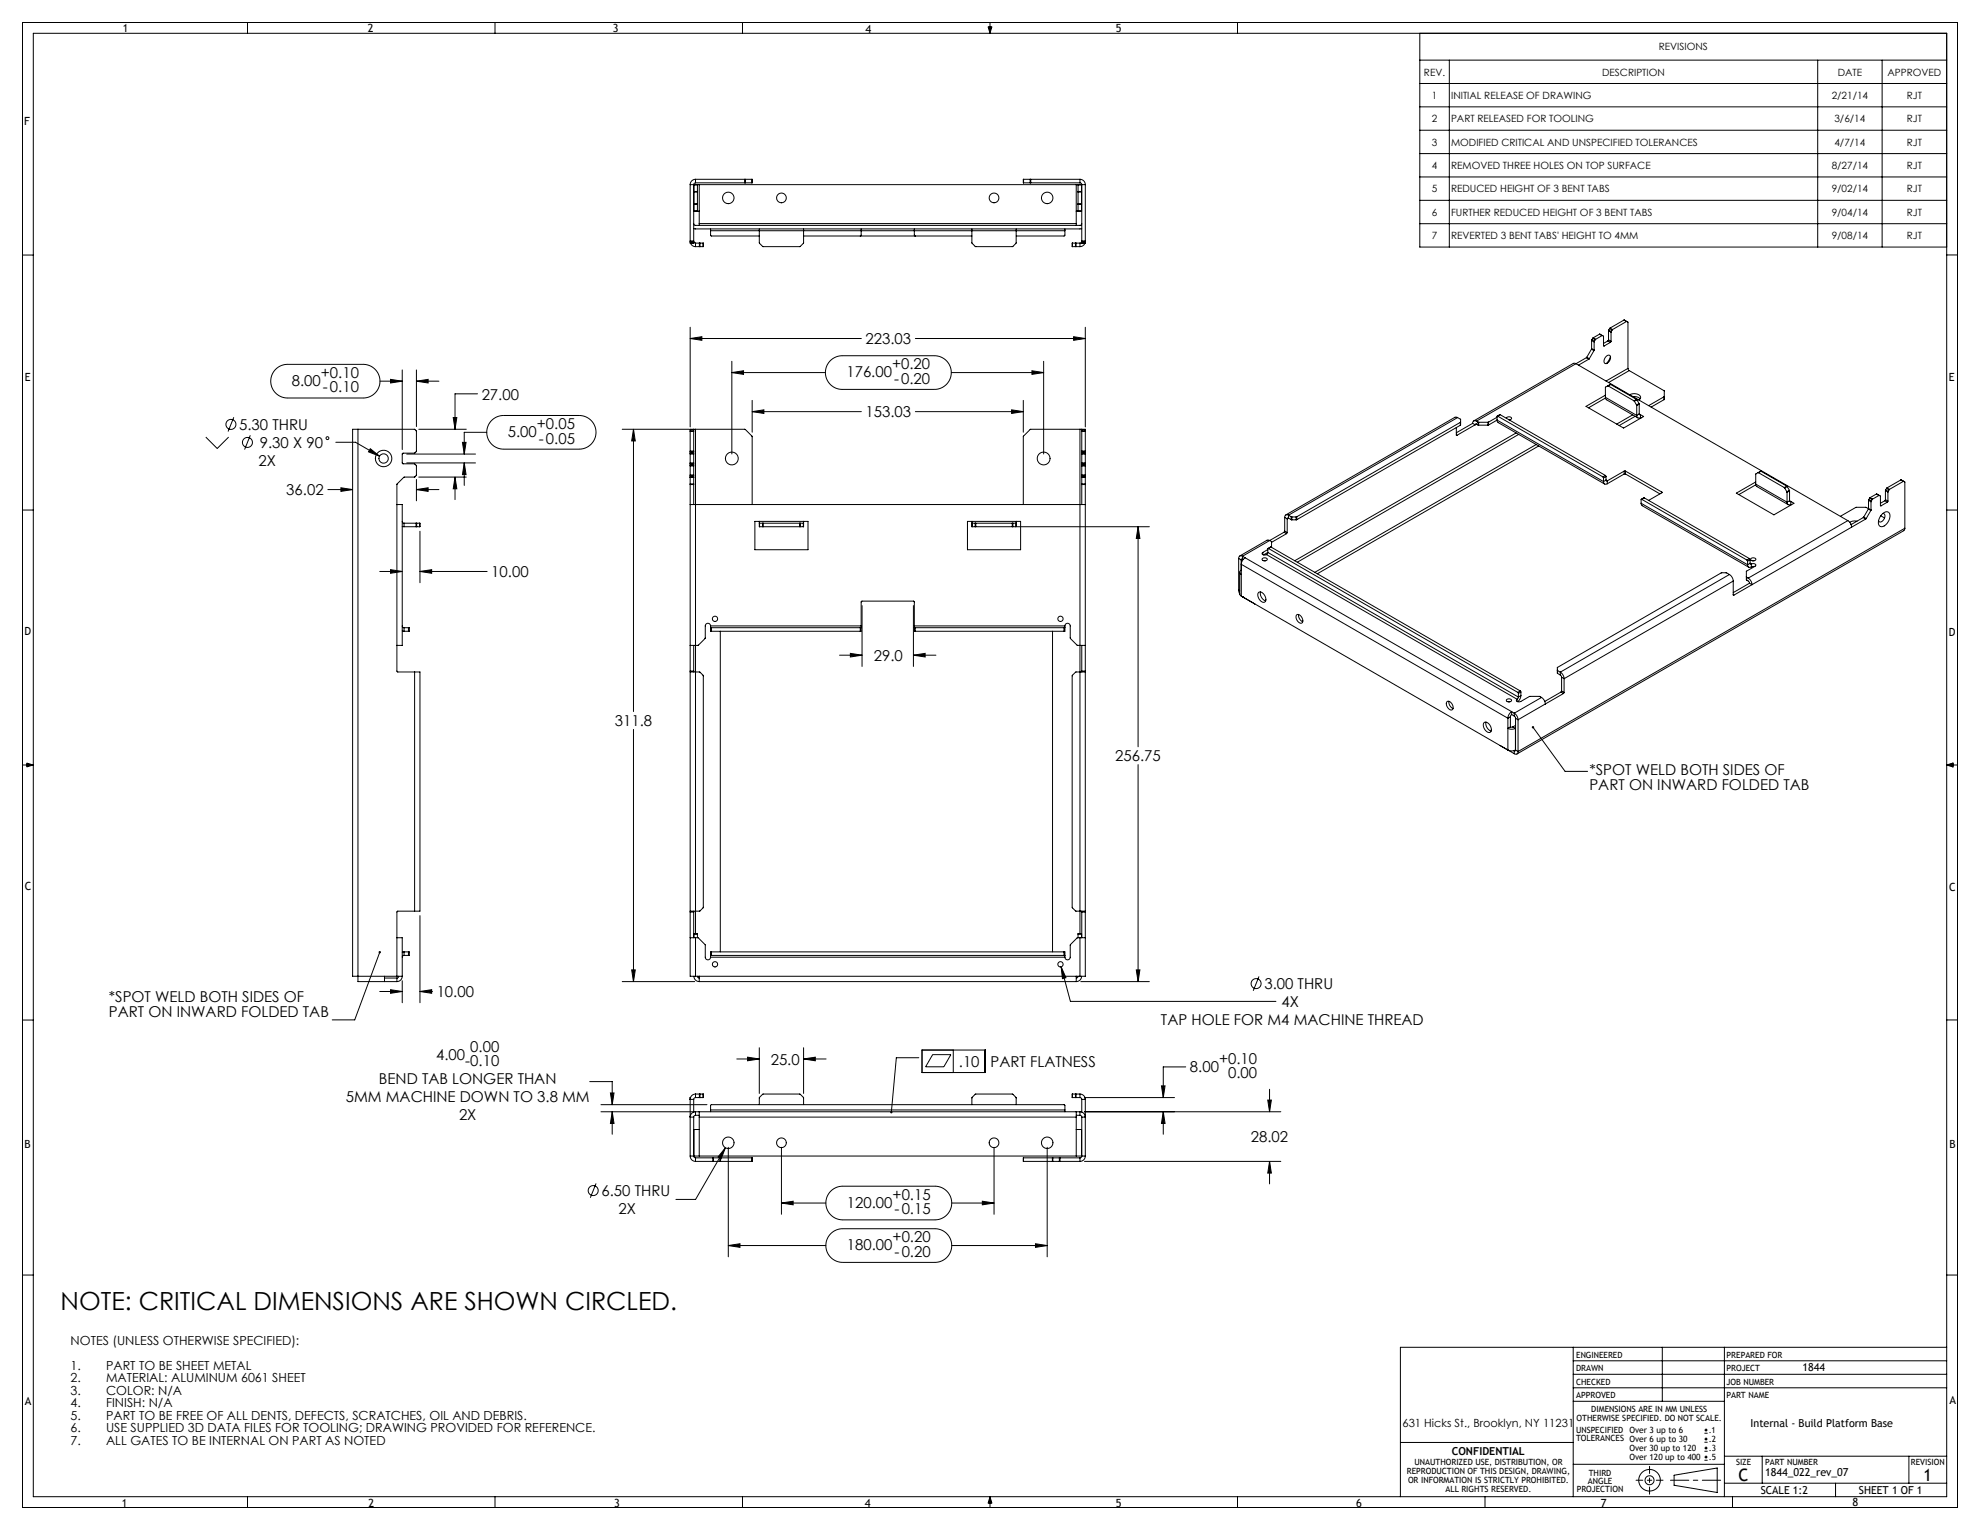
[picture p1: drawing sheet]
<svg xmlns="http://www.w3.org/2000/svg" width="559mm" height="432mm" viewBox="0 0 559 432" stroke-linecap="round" stroke-linejoin="round" font-family="sans-serif">
<g fill="none" stroke="#000" stroke-width=".28">
<path d="M6.3 6.4h546.1v419h-546.1zM9.4 9.4h540v413h-540zM69.8 6.4v3M139.7 6.4v3M209.5 6.4v3M278.9 7.6h1l-.5 1.8zM279.1 7.6l.3 1.8M279.4 6.4v3M279.7 7.6l-.3 1.8M349.2 6.4v3M400.7 9.4v60.3h148.7M400.7 17h148.7"/>
<path d="M409 17v52.7M513 17v52.7M531.2 17v52.7M400.7 30.2h148.7M400.7 36.8h148.7M400.7 23.6h148.7M194.8 52.1v15.9M194.8 52.1h2M195.8 57.5v.2M195.8 54v.2M195.8 59.5l1 .1M195.8 52.1v.1"/>
<path d="M195.8 52.2v1.8M195.8 54.2v3.3M195.8 57.7v1.8M195.8 57.5h1M195.8 57.7h1M195.8 54.2h1M195.8 54h1M195.8 52.2h1M195.8 59.5h1M196.3 50.6a1.51 1.51 0 0 0-1.5 1.5M196.3 51.6l-.4 .2-.1 .3v15.9M196.3 50.6v1"/>
<path d="M196.3 51.6h13.9M196.3 50.6h13.9M196.8 57.5v.2M196.8 54v.2M196.8 59.5v.1M196.8 52.1v.1M196.8 59.6h.5M196.8 52.1h.5M196.8 52.2v1.8M196.8 54.2v3.3M196.8 57.7v1.8M197.3 52.1h106.4"/>
<path d="M197.3 52.1v11M210.2 51.6h.2M210.2 50.6h.2M210.2 50.6v1M210.4 51.6h1.8M210.4 50.6h1.8M210.4 50.6v1M212.2 50.6v1M288.9 50.6v1M288.9 51.6h1.8M288.9 50.6h1.8M290.7 51.6h.2"/>
<path d="M290.7 50.6h.2M290.7 50.6v1M290.9 50.6v1M290.9 51.6h13.9M290.9 50.6h13.9M303.7 52.1h.5M303.7 59.6h.5M303.7 52.1v11M304.2 57.5v.2M304.2 54v.2M304.2 52.1v.1M304.2 59.5v.1"/>
<path d="M304.2 52.2v1.8M304.2 54.2v3.3M304.2 57.7v1.8M304.2 52.1h2.1M304.2 57.5h1M304.2 57.7h1M304.2 54.2h1M304.2 54h1M304.2 52.2h1M304.2 59.5h1M304.8 50.6a1.51 1.51 0 0 1 1.5 1.5M304.8 51.6l.3 .2 .2 .3v15.9"/>
<path d="M304.8 50.6v1M305.2 57.5v.2M305.2 54v.2M305.2 52.1v.1M305.2 59.5l-1 .1M305.2 52.2v1.8M305.2 54.2v3.3M305.2 57.7v1.8M306.3 52.1v15.9M400.7 43.3h148.7M400.7 49.9h148.7M400.7 56.5h148.7"/>
<path d="M6.3 72h3.1M194.8 68v.2M194.8 68.5h1M194.8 68.2v.3M194.8 68h1M194.8 68.2h1M194.9 68.6l.6 .8 .8 .2M195.8 68v.2M195.8 63.1l.1 .4 .4 .1h108.5l.3-.1 .2-.4M195.8 64.5h109.5M195.8 68.1l.1 .4 .4 .1M195.8 68.2v.3"/>
<path d="M196.3 68.6v1M196.3 68.6h1.1M196.3 69.6h1.1M197.3 63.1v.5M197.3 63.1h106.4M197.4 68.6h.2M197.4 69.6h.2M197.4 68.6v1M197.6 68.6h.8M197.6 69.6h.8M197.6 68.6v1M198.4 68.6v1"/>
<path d="M200.5 64.6v.5M200.5 65.1v1.3l.2 .2h13.6M200.5 65.1h100M214.3 64.6v4l1.1 1h10.4l1-1v-4M226.8 66.6h47.5M243 64.6v1.8l-.2 .2M258 64.6v1.8l.3 .2M274.3 64.6v4l1.1 1h10.4l1-1v-4M300.5 64.6v.5M300.5 65.1v1.3l-.2 .2h-13.5M302.7 68.6v1M302.7 68.6h.8"/>
<path d="M302.7 69.6h.8M303.5 69.6h.2M303.5 68.6h.2M303.5 68.6v1M303.7 68.6h1.1M303.7 69.6h1.1M303.7 68.6v1M303.7 63.1v.5M304.8 68.6v1M305.3 68v.2M305.3 68.5h1M305.3 68.1l-.2 .4-.3 .1"/>
<path d="M305.3 68.2v.3M305.3 68h1M305.3 68.2h1M306.2 68.6l-.6 .8-.8 .2M306.3 68v.2M306.3 68.2v.3M400.7 63.1h148.7M549.4 72h3M194.8 95.5l3.3-.5v1zM194.8 92.4v28.1M194.8 95.5h48.3M258.3 95.5h48"/>
<path d="M303 95l3.3 .5-3.3 .5zM306.3 92.4v28.1M449.1 98.6l.7 .4M449.1 98.6l-1.3 2.2M449.2 98.4l-.1 .2M449.2 98.4l.7 .4M449.2 96.1l.7 .4M449.2 96.1v2.3M449.2 95.9v.2M449.2 95.9l.7 .4M449.5 95.5l.7 .4M449.5 95.5l-.3 .4"/>
<path d="M449.6 95.4l-.1 .1M449.6 95.4l.7 .4M449.8 99l-1.3 2.2M449.9 98.8l-.1 .2M449.9 96.5v2.3M449.9 96.3v.2M450.2 95.9l-.3 .4M450.3 95.8l-.1 .1M451.4 94.3l1.1 .6v2.6M451.4 94.3l.7 .4M451.4 94.3l-1.8 1.1M452.1 94.7l-1.8 1.1"/>
<path d="M452.2 94.7h-.1M452.5 97.5l.2 .1M453.8 96.2l.7 .4M453.8 96.2l-1.3 .7M454 95.9l-.2 .3M454 93.3l.7 .4M454 95.9l.7 .4M454 93.3v2.6M454 93.2v.1M454 93.2l.7 .4M454.3 92.7l.7 .4M454.3 92.7l-.3 .5"/>
<path d="M454.4 92.6l-.1 .1M454.4 92.6l.7 .4M454.5 96.6l-1.8 1M454.7 96.3l-.2 .3M454.7 93.7v2.6M454.7 93.6v.1M455 93.1l-.3 .5M455.1 93l-.1 .1M458.3 90.3l1.1 .7v13M458.3 90.3l.7 .4M458.3 90.3l-3.9 2.3M459 90.7l-3.9 2.3"/>
<path d="M459.1 90.7h-.1M66 117.8l-1.6 4M77.8 104.2l1.5-1 1.5-.4h21.7a4.8 4.8 0 0 1 4.7 4.8 4.8 4.8 0 0 1-4.7 4.7h-21.3a4.8 4.8 0 0 1-4.4-2.9 4.8 4.8 0 0 1 1-5.2zM107.2 107.6h6.3M110.2 107.1l3.3 .5-3.3 .5zM113.5 104.4v22.5M117.5 107.6l3.3-.5v1zM117.5 104.4v16M117.5 107.6h6.4M127.9 117.8h1l-.5 3.3zM134.8 111.1h-6.4v10M138.8 118.7l1.2-1 1.8-.4h21.7a4.8 4.8 0 0 1 4.7 4.7 4.8 4.8 0 0 1-4.7 4.8h-21.4a4.8 4.8 0 0 1-4.4-3 4.8 4.8 0 0 1 1.1-5.1z"/>
<path d="M206.5 105.1l3.3-.5v1.1zM206.5 102v26.1M206.5 105.1h26.4M212.3 116.2l3.3-.5v1zM212.3 113v9M212.3 116.2h30.8M234.3 101.8l1.6-1 1.5-.4h26.3a4.8 4.8 0 0 1 4.8 4.7 4.8 4.8 0 0 1-4.8 4.8h-26a4.8 4.8 0 0 1-4.4-2.9 4.8 4.8 0 0 1 1-5.2zM258.3 116.2h30.5M268.5 105.1h26M285.5 115.7l3.3 .5-3.3 .5zM288.8 113v9M291.2 104.6l3.3 .5-3.3 .6z"/>
<path d="M294.5 102v26.1M411.4 117.8l.8 .6-.1 1.6M411.4 117.8h-.8l-47.7 27.5M411.4 117.8l-47.8 27.6M412.1 119.2l-46.1 26.7M412.1 119.2v.8M412.2 119.1l-.1 .1M415.6 119.5l.7 .4 .1-.2h.3M415.6 119.5l-4.6 2.6M416.7 118.9a.65 .65 0 0 0-.8-.1 .65 .65 0 0 0-.3 .7M416.7 118.9l.4 .2M416.7 119.7l.4 .3"/>
<path d="M416.7 119.7l-5.5 3.2M417.1 119.1l.2 .1M417.1 120h.2M417.1 119.1v.9M417.3 119.2h2.6M417.3 119.2v.8M417.3 120h2.6M419.9 119.2v.8M420.1 119.1l-.2 .1M420.1 120h-.2M420.1 119.1v.9M422.5 118.6l.3 .7 30.1 17.3"/>
<path d="M422.5 117.8l-2.4 1.3M422.5 118.6l30 17.3M422.5 118.6l-2.4 1.4M422.7 117.4l-.2 .1v1.1M422.7 117.4l29.7 17.2M423.4 117l-.9 .4M423.4 117l-.7 .4M423.4 117l29.7 17.2M425.1 118a.77 .77 0 0 1 .8-.4 .77 .77 0 0 1 .7 .6l-.7 .3M425.8 118.4l.3 .1M444.8 102.6h-.8l-28.1 16.2M444.8 102.6l-28.1 16.3"/>
<path d="M444.8 102.6l76.7 44.3M447.7 101l.7 .4M447.7 101l-2.9 1.6M447.8 100.8l-.1 .2M447.8 100.8l.7 .4M448.4 101.4l-2.9 1.7M448.5 101.2l-.1 .2M453.1 112.1l.3 .7 8.8 5.1M453.1 111.5l-5.5 3.2 10.6 6.1 5.7-3.3-1.3-.7M453.1 112.1l8.8 5.1M453.1 112.3l-4.8 2.8M453.2 100.7a.8 .8 0 0 1 1.3-.2 1.69 1.69 0 0 1-1.5 2.1 1.25 1.25 0 0 1 .2-1.9z"/>
<path d="M453.7 108.9l-.6 .4v2.8M453.7 108.9h.2M453.9 108.9l7.2 4.2M454.5 100.6l-.5 1.2-.7 .8M454.6 108.5l-.9 .4M454.6 108.5l7.2 4.2M454.6 108.5l-.7 .4M459.4 104l.4 .6M459.4 104l-6.1 3.5M459.8 104.6l9.9 5.7-.1 2.5M459.8 104.6l-5.8 3.4M459.9 111.4a2.35 2.35 0 0 1 3.1 .6l-.1 .5-.4 .4"/>
<path d="M460.8 117.1l-4.5 2.6M460.9 111.9l1.3 .2 .7 .5M461.1 113.1l.2 .1M461.3 113.2l.6 1.1M461.5 117.5l-4.5 2.6M461.8 112.7l.2 .1M461.8 112.7l-.7 .4M461.9 114.3v.2M461.9 117.2a.65 .65 0 0 0 .3 .7 .65 .65 0 0 0 .8 0M461.9 114.5v2.7M462 112.8l-.7 .4M462 112.8l.6 1.1"/>
<path d="M462.6 113.9v.2M462.6 113.9l-.7 .4M462.6 116.8l.1 .3 .3-.1v.9M462.6 114.1l-.7 .4M462.6 116.8l-.7 .4M462.6 114.1v2.7M463 117.9l.2 .1M469.6 112l-4.3 2.5M469.6 112v.8M469.6 112.8l-3.6 2.1M469.7 111.9l-.1 .1M58.1 123.4l3.2 3.2 3.2-3.2"/>
<path d="M70.6 122.8l-1.6 4.1M92.5 138.2h7M94.8 124.8h5.5l6.8 3.9M96.2 137.7l3.3 .5-3.3 .5zM101 121.1h-1.5v154.4h1.5M101 121.1h15.9l.6 .6v5.7l-.5 .5h-3.2l-.3 .2 .1 2.8h3.3l.6 .5v2.7l-.5 .5-3 .1-2 2.1v52.6l.3 .2h4.7M101 121.1v154.4M104.5 126.6l2.6 2.1-3.1-1.2zM114.8 130.6h19.4M114.8 128.1h19.4M117.5 138.2l3.3-.5v1zM117.5 135.3v6"/>
<path d="M117.5 138.2h6.4M118.2 121.1h13.4M118.2 134.6h13.4M128.4 134.6l.5 3.3h-1zM128.4 134.6v6.4M130.5 124.8h1l-.5 3.3zM131 130.6l.5 3.3h-1zM131 130.6v6.4M137.4 122h-6.4v6.1M175.6 121.1h18.9M178.8 121.1l.5 3.3h-1zM178.8 121.1v79.7"/>
<path d="M194.8 134v.2M194.8 131.3v.2M194.8 127.3v.2M194.8 121.6v.2M194.8 134.6h.1M194.8 130.9v.1M194.8 127.8v.1M194.8 134.6v.1M194.8 127.9v.2M194.8 130.6v.3M194.8 136.6v.2M194.8 121.2v.4"/>
<path d="M194.8 121.8v5.5M194.8 127.5v.3M194.8 128.1v2.5M194.8 131v.3M194.8 131.5v2.5M194.8 134.2v.4M194.8 134.7v1.9M194.8 136.8v52.6M194.8 134.6h1M194.8 130.6h1M194.8 128.1h1M194.8 134h1"/>
<path d="M194.8 134.2h1M194.8 131.5h1M194.8 131.3h1M194.8 127.3h1M194.8 127.5h1M194.8 121.8h1M194.8 121.6h1M194.8 127.8h1M194.8 121.2h1M194.8 131h1M194.8 130.9h1M194.8 127.9h1"/>
<path d="M194.8 134.7h1M194.8 136.6h1M194.8 136.8h1M195.8 134v.2M195.8 131.3v.2M195.8 127.3v.2M195.8 121.6v.2M195.8 134.6h.1M195.8 130.9v.1M195.8 121.1v.1M195.8 121.1l-1 .1M195.8 127.8v.1"/>
<path d="M195.8 134.6v.1M195.8 127.9v.2M195.8 130.6v.3M195.8 136.6v.2M195.8 121.1h.5M195.8 121.2v.4M195.8 121.8v5.5M195.8 127.5v.3M195.8 128.1v2.5M195.8 131v.3M195.8 131.5v2.5M195.8 134.2v.4"/>
<path d="M195.8 134.7v1.9M195.8 136.8v5.6M196.3 121.1h13.9l2 2 .1 19.3M196.3 121.1v142.4M304.8 121.1h.5M304.8 121.1h-13.9l-2 2-.1 19.3M304.8 121.1v142.4M305.3 131.3v.2M305.3 134v.2M305.3 127.3v.2M305.3 121.6v.2M305.3 130.9v.1"/>
<path d="M305.3 134.6h.1M305.3 127.8v.1M305.3 121.1v.1M305.3 121.1l1 .1M305.3 134.6v.1M305.3 130.6v.3M305.3 127.9v.2M305.3 136.6v.2M305.3 134.6h1M305.3 130.6h1M305.3 128.1h1M305.3 134h1"/>
<path d="M305.3 134.2h1M305.3 131.5h1M305.3 131.3h1M305.3 121.2v.4M305.3 121.8v5.5M305.3 127.5v.3M305.3 128.1v2.5M305.3 131v.3M305.3 131.5v2.5M305.3 134.2v.4M305.3 134.7v1.9M305.3 136.8v5.6"/>
<path d="M305.3 127.3h1M305.3 127.5h1M305.3 121.8h1M305.3 121.6h1M305.3 127.8h1M305.3 121.2h1M305.3 131h1M305.3 130.9h1M305.3 127.9h1M305.3 134.7h1M305.3 136.6h1M305.3 136.8h1"/>
<path d="M306.3 131.3v.2M306.3 134v.2M306.3 127.3v.2M306.3 121.6v.2M306.3 130.9v.1M306.3 134.6h.1M306.3 127.8v.1M306.3 134.6v.1M306.3 130.6v.3M306.3 127.9v.2M306.3 136.6v.2M306.3 121.2v.4"/>
<path d="M306.3 121.8v5.5M306.3 127.5v.3M306.3 128.1v2.5M306.3 131v.3M306.3 131.5v2.5M306.3 134.2v.4M306.3 134.7v1.9M306.3 136.8v52.6M411 122.8l.2 .1M411 120.7v2.1M412.1 120l-46.1 26.7M427.9 122.2l-62.5 36.1"/>
<path d="M428.6 122.6l-62.5 36.1M433.6 125.5l-62.5 36M434.3 125.9l-62.5 36M452.4 134.6l.1 .3M452.5 135.9a.65 .65 0 0 0 .4 .7 .65 .65 0 0 0 .7-.1M452.5 134.9v1M453.1 134.2l.2 .3M453.1 134.2l-.7 .4M453.3 135.5l.1 .2h.2M453.3 135.5l.3 .2M453.3 134.5l-.8 .4M453.3 135.5l-.8 .4"/>
<path d="M453.3 134.5v1M453.6 135.7v.8M458.4 133h.3M458.4 133.8h.3M458.4 133l-4.8 2.7M458.4 133v.8M458.4 133.8l-4.8 2.7M458.7 133l10.3 5.9M458.7 133v.8M458.7 133.8l9.8 5.6M469 138.9v.2M469 139.1l-3.7 2.1"/>
<path d="M495.5 136.6l.3 .7 8.9 5.1M495.5 136l-5.5 3.2 10.6 6.1 5.7-3.3-1.2-.7M495.5 136.6l8.8 5.1M495.5 136.8l-4.8 2.8M496.2 133.4l-.7 .4v2.8M496.2 133.4h.1M496.3 133.4l7.3 4.2M497 133l-.8 .4M497 133l-.7 .4M497 133l7.3 4.2M503.6 137.6l.1 .1M503.7 137.7l.6 1.1"/>
<path d="M504.3 137.2l.1 .1M504.3 137.2l-.7 .4M504.3 138.8v.2M504.3 139v2.7M504.4 137.3l-.7 .4M504.4 137.3l.6 1.1M505 138.4l.1 .2M505 138.4l-.7 .4M505.1 138.6l-.8 .4M505.1 138.6v2.7M529.6 139.4l1.1 .6v2.7M529.6 139.4l.7 .4"/>
<path d="M529.6 139.4l-1.8 1.1M530.3 139.8l-1.8 1.1M530.4 139.8h-.1M532.1 138.4l.7 .5M532.1 138.4v2.6M532.2 138.3l-.1 .1M532.2 138.3l.7 .4M532.4 137.8l.7 .4M532.4 137.8l-.2 .5M532.5 137.7l-.1 .1M532.5 137.7l.7 .4M532.8 138.9v2.5"/>
<path d="M532.9 138.7l-.1 .2M533.1 138.2l-.2 .5M533.2 138.1l-.1 .1M536.5 135.4l1.1 .7v13M536.5 135.4l-4 2.3M536.5 135.4l.7 .5M537.2 135.9l-4 2.2M537.3 135.8l-.1 .1M6.3 143.9h3.1M112 142.4h1.5v39.7h-1.5M113.5 147.1l.2 .4 .3 .2M113.5 148.6l.5 .1"/>
<path d="M114 148.7h3.4M114 147.7h3.4M114 147.7v1M117.4 147.7h.2M117.4 148.7h.2M117.4 147.7v1M117.6 148.7h.8M117.6 147.7h.8M117.6 147.7v1M118.4 147.7v1M118.5 149.9v14.6M194.8 142.4h111.5"/>
<path d="M213 147.1h15v8h-15zM214.3 147.7h.1M214.3 147.7l.1 1M214.3 147.1v.6M214.4 148.7h.8M214.4 147.7h.8M214.4 147.7v1M215.2 148.7h.2M215.2 147.7h.2M215.2 147.7v1M215.4 148.7h10.3M215.4 147.7v1"/>
<path d="M215.4 147.7h10.3M225.7 147.7h.2M225.7 148.7h.2M225.7 147.7v1M225.9 148.7h.8M225.9 147.7v1M225.9 147.7h.8M226.7 147.7h.1M226.7 147.7v1M226.8 147.7l-.1 1M226.8 147.1v.6M273 147.1h15v8h-15z"/>
<path d="M274.3 147.7l.1 1M274.3 147.7h.1M274.3 147.1v.6M274.4 148.7h.8M274.4 147.7h.8M274.4 147.7v1M275.2 148.7h.2M275.2 147.7h.2M275.2 147.7v1M275.4 148.7h10.3M275.4 147.7h10.3M275.4 147.7v1"/>
<path d="M285.7 147.7h.2M285.7 148.7h.2M285.7 147.7v1M285.9 148.7h.8M285.9 147.7h.8M285.9 147.7v1M286.7 147.7h.1M286.7 147.7v1M286.8 147.7l-.1 1M286.8 147.1v.6M287 148.7h37.4M321.2 148.7l.5 3.3h-1z"/>
<path d="M321.2 148.7v62.1M349.6 157.6l.7 .4M349.6 157.6v9M350.3 158v10.2M350.6 157a.65 .65 0 0 0-.7-.1 .65 .65 0 0 0-.3 .7M350.6 157.8h-.2l-.1 .2M350.6 157l76 43.8M350.6 157.8l-.3 .2M350.6 157v.8M350.6 157.8l.2 .1M351.4 157.4a2.36 2.36 0 0 0-1.1 1.9l75.3 43.4M356.2 157.7a.77 .77 0 0 1 .8-.3 .77 .77 0 0 1 .6 .6 .77 .77 0 0 1-.8 .3 .77 .77 0 0 1-.6-.6z"/>
<path d="M356.4 155.9l-.2 .3 .2 .3h1M356.4 155.9v.6M356.7 158.3h.5M357.4 156.5l70.8 40.8M357.8 155.9l-.4 .6M357.8 155.1l-1.4 .8M357.8 155.9l70.7 40.8M357.8 155.9l-1.2 .7M358 154.8l-.2 .1v1M358 154.8l70.3 40.6M358.7 154.4l-.8 .4M358.7 154.4l-.7 .4"/>
<path d="M358.7 154.4l70.3 40.6M358.9 154.5v-1.6l-1.2-.5-7.8 4.5M362.4 150.2l-11.8 6.8M362.4 150.2l.7 .4M362.6 149.9l-.2 .3M362.6 149.9l.7 .4M362.6 146l.7 .4M362.6 146v3.9M363.1 150.6l-4.2 2.5M363.3 150.3l-.2 .3M363.3 146.4v3.9M363.6 145.4a.65 .65 0 0 0-.7-.1 .65 .65 0 0 0-.3 .7"/>
<path d="M363.6 146.2h-.2l-.1 .2M363.6 146.2l-.3 .2M363.6 145.4l.8 .5M363.6 145.4v.8M363.6 146.2l.8 .5M364.4 145.9h.2M364.4 146.7h.2M364.4 145.9v.8M364.6 145.9h1.2M364.6 145.9v.8M364.6 146.7h1.2M365.8 145.9v.8"/>
<path d="M366 145.9h-.2M366 146.7h-.2M366 145.9v.8M463.2 142l.3 .7 30 17.4M463.2 142l30 17.4M463.3 140.9l-.1 .1v1M463.3 140.9l29.7 17.2M464 140.5l-.8 .4M464 140.5l-.7 .4M464 140.5l29.7 17.2M493 158.1l.2 .3M493.2 159.4a.65 .65 0 0 0 .3 .7 .65 .65 0 0 0 .8-.1"/>
<path d="M493.2 158.4v1M493.7 157.7l.2 .3M493.7 157.7l-.7 .4M493.9 159l.1 .2h.3M493.9 159l.4 .2M493.9 158l-.7 .4M493.9 159l-.7 .4M493.9 158v1M494.1 157.7a.77 .77 0 0 1 .8-.3 .77 .77 0 0 1 .6 .6 .77 .77 0 0 1-.8 .3 .77 .77 0 0 1-.6-.6zM494.3 159.2l.8-.1 .5 .4-2.7 1.7v2.5M494.3 159.2v.8M494.6 158.3h.5"/>
<path d="M495.1 159.9l-.8 .1M504.3 141.7a.65 .65 0 0 0 .4 .7 .65 .65 0 0 0 .7-.1M505.1 141.3l.1 .3 .2-.1v.8M505.1 141.3l-.8 .4M505.4 142.3l.2 .1M521.5 146.9a2.36 2.36 0 0 1 1.1 1.9M521.5 146.9l-28.1 16.3M524.1 147.1h-1.3l-.8 .3M525.8 146.1l.8 .4M525.8 146.1l-3.4 2 .2-.1M526 145.9l-.2 .2M526 145.9l.7 .4"/>
<path d="M526.6 146.5l-32.1 18.5M526.7 146.3l-.1 .2M527.3 143.7l.7 .4M527.3 143.7l-1.3 2.2M527.3 143.6l-.7-.4h-2.8l-4.4 2.5M527.3 143.5v.2M527.3 141.2l.7 .4M527.3 143.5l.7 .4M527.3 141.2v2.3M527.4 141l-.1 .2M527.4 141l.7 .4M527.6 140.6l.7 .4"/>
<path d="M527.6 140.6l-.2 .4M527.8 140.5l-.2 .1M527.8 140.5l.7 .4M528 144.1l-1.3 2.2M528 143.9v.2M528 141.6v2.3M528.1 141.4l-.1 .2M528.3 141l-.2 .4M528.5 140.9l-.2 .1M530.7 142.7l.2 .1M530.8 145.6l1.1 .6M531.4 144.9h.2a1.46 1.46 0 0 1 .1 1.6 1.46 1.46 0 0 1-1.3 .8l-.2-.3"/>
<path d="M531.4 144.9a1.11 1.11 0 0 1 1.4-.4 1.11 1.11 0 0 1 .6 1.3 2.87 2.87 0 0 1-2.7 2.8 2.3 2.3 0 0 1 .3-3.3zM531.9 141.3l.7 .4M531.9 141.3l-1.2 .7M532.1 141l-.2 .3M532.1 141l.7 .4M532.6 141.7l-1.7 1.1M532.8 141.4l-.2 .3M537.6 149.1l-.3 .7-109.2 63M537.6 149.1l-109.2 63M549.4 143.9h3M107.2 161.3h6.3M110.2 160.8l3.3 .5-3.3 .5z"/>
<path d="M113.5 176.6l.2 .4 .3 .2M113.5 178.1l.5 .1M114 177.2h1.3M114 178.2h1.3M114 177.2v1M115.3 177.2h.2v1h-.2M115.3 177.2v1M118.5 161.3l3.3-.5v1zM118.5 161.3h19M200.5 177.2v1h.3M200.5 177.2h.3M200.5 176.6v.6"/>
<path d="M200.5 176.6a.75 .75 0 0 0-.7-.7 .75 .75 0 0 0-.8 .7v3.6l-2 1.9h-2.2M200.5 176.6h42.5M200.8 177.2h42M200.8 178.2h42M200.8 177.2v1M203.3 178.2v90.4M242.8 177.2h.2M242.8 177.2v1M243 177.2v1h-.2M243 176.6v.6M243 176.6v-6.7l.3-.3 14.6 .1 .1 .2v6.7M243.3 170.9v17.2"/>
<path d="M257.8 170.9v17.2M258 177.2h.3M258 177.2v1h.3M258 176.6v.6M258 176.6h42.5M258.3 177.2v1M258.3 177.2h42M258.3 178.2h42M297 178.2v90.4M300.3 177.2h.2M300.3 177.2v1M300.5 177.2v1h-.2"/>
<path d="M300.5 176.6v.6M300.5 176.6a.75 .75 0 0 1 .8-.7 .75 .75 0 0 1 .7 .7l.1 3.6 1.9 1.9h2.3M349.6 166.6l.3 1M349.6 166.6l.3 .2M349.9 167.6l.4 .6M349.9 161.5v6.1M350.3 160.9a.65 .65 0 0 0-.4 .6 .65 .65 0 0 0 .4 .6M350.3 168.2l77.1 44.5M350.6 168.4h.1M354.1 170.4h.1M355.2 167.3a1.58 1.58 0 0 1 2 1.5 .86 .86 0 0 1-.4 1.2 .86 .86 0 0 1-1.2-.5l-.6-1.2zM355.7 167.1a2.28 2.28 0 0 0 1.5 2.5"/>
<path d="M357.2 169.5l-.1 .1M365.9 173.5a1.53 1.53 0 0 1 1.7 2 .83 .83 0 0 1-.8 .4 .83 .83 0 0 1-.6-.7l-.4-.7zM366.5 173.4v.7l.4 .7 .8 .7M488.1 162.1a2.36 2.36 0 0 1 1.1 1.9M488.1 162.1l-.9-.4h-1.4l-46.2 26.6v1.8M488.1 162.1l-47.7 27.6M489.2 167.9l.1 .1M489.2 164l-47.8 27.5M489.2 164v3.9M492.9 162.8v.1M492.9 163.7l.6 .4 .2 .5M492.9 162.9v.8"/>
<path d="M492.9 162.9l.5 .3M493.4 163.2a2.36 2.36 0 0 1 1.1 1.8M493.7 164.6l.8 .4M493.7 164.6l-4.5 2.7M494.5 165l-5.2 3M117 189.6h1.5v67.5h-1.5M117 189.6v67.5M194.8 189.6l2.7 .1 1 1.1v65.3l-1 1h-2.7M194.8 189.4v.2M194.8 189.6v67.5M194.8 189.4h1M195.8 189.4v.2"/>
<path d="M195.8 182.1v7.3M236.9 184.9h6.4M240 184.4l3.3 .5-3.3 .5zM257.8 184.9l3.3-.5v1zM257.8 184.9h6.3M305.3 189.4v.2M305.3 182.1v7.3M305.3 189.4h1M306.3 189.6l-2.7 .1-1 1.1v65.3l1 1h2.7M306.3 189.4v.2M306.3 189.6v67.5M408.4 198a1.53 1.53 0 0 1 1.7 2 .83 .83 0 0 1-.9 .4 .83 .83 0 0 1-.6-.7l-.4-.7z"/>
<path d="M408.9 197.9l.2 1 .5 .7 .5 .4M425.2 197.5a.77 .77 0 0 1 .8-.3 .77 .77 0 0 1 .6 .6 .77 .77 0 0 1-.8 .3 .77 .77 0 0 1-.6-.6zM425.6 198.1h.5M428.2 197.3v.7M428.3 195.4l.2 .3M428.5 196.7l-.3 .6M428.5 195.7v1M429 195l.2 .3M429 195l-.7 .4M429.2 196.3l-.3 1.1-.6 .6M429.2 195.3l-.7 .4M429.2 196.3l-.7 .4"/>
<path d="M429.2 195.3v1M435.1 196.8a2.36 2.36 0 0 1 1 1.9M435.1 196.8l-.6-.3h-2.8l-3 1.6-.7-.3 .2-.5M435.1 196.8l-7.7 4.5M436.1 198.7l-7.7 4.4M439.5 189.1l.1 .1M439.6 189.2l.8 .5M439.6 190.1l.8 .4M439.6 189.2v.9M440.4 189.7a2.36 2.36 0 0 1 1 1.8M440.4 190.5l.3 .6M440.4 189.7v.8"/>
<path d="M440.5 195.3l.7 .4M440.5 195.3l-4.5 2.7M440.7 195l-.2 .3M440.7 191.1l.7 .4M440.7 195l.7 .4M440.7 191.1v3.9M441.2 195.7l-5.1 3M441.4 195.4l-.2 .3M441.4 191.5v3.9M6.3 215.9h3.1M7.6 215.4l1.8 .5-1.8 .5zM7.6 215.6l1.8 .3"/>
<path d="M9.4 215.9l-1.8 .3M178.8 205.9v71.1M321.2 215.8v61.2M418.8 204a1.58 1.58 0 0 1 2.1 1.5 .86 .86 0 0 1-.5 1.2 .86 .86 0 0 1-1.1-.5l-.6-1.2zM419.4 203.8a2.28 2.28 0 0 0 1.4 2.5M423.4 210.4h.1M425.6 202.7v9a2.36 2.36 0 0 0 2.1 0M426.3 205.1l-.7 .5a2.36 2.36 0 0 0 2.1 0M426.3 205.1h.7M426.3 202.3l-.7 .4M426.3 202.3v2.8M426.6 200.8a2.36 2.36 0 0 0-1 1.9"/>
<path d="M426.6 201.7l-.3 .6M426.6 200.8v.9M426.6 200.8l.8 .5M426.6 201.7l.8 .4M427 205.1l.7 .5M427.3 211.8l.1 .1M427.4 201.3a2.36 2.36 0 0 1 1 1.8M427.4 202.1l.3 .6M427.4 201.3v.8M427.4 211.9v.8M427.7 211.7l-.1 .2h-.2M427.7 202.7l.7 .4"/>
<path d="M427.7 211.7l.7 .4M427.7 202.7v9M427.7 204.7l-.7 .4M427.7 205.5v.1M427.7 211.7h.1M427.7 211.7l-.3 .2M428.4 212.1a.65 .65 0 0 1-.3 .7 .65 .65 0 0 1-.7-.1M428.4 203.1v9M432.6 205.3l9.1 12.4h6.4M549.4 215.9h3M549.4 215.9l1.8 .3M549.4 215.9l1.8-.6v1.2z"/>
<path d="M551.2 215.6l-1.8 .3M117 257.1h-4.7l-.3 .2v18.2M118.5 258.4v24.6M194.8 257.4v18.1h1.5M194.8 257.1v.3M194.8 257.4h1M195.8 257.1v.3M195.8 257.4v7.2M305.3 257.1v.3M305.3 257.4v7.2M305.3 257.4h1M306.3 257.4v18.1h-1.5"/>
<path d="M306.3 257.1v.3M101 275.5v1.5h11M101 275.5h11M107.2 279.8h6.3M107.2 268.7l-7.1 19.1h-6.3M108.5 275.5v1.5M108.5 276h3.5M110.2 279.3l3.3 .5-3.3 .5zM112 275.5h1.5M112 264.6h1.5v10.9M112 276v1M112.5 275.5l-.1 .4-.4 .1"/>
<path d="M113.5 276.8v6.2M113.5 275.5a1.51 1.51 0 0 1-1.5 1.5M114 269.6l-.3 .2-.2 .3M114 268.6l-.5 .1M114 268.6h1.3M114 269.6h1.3M114 268.6v1M115.3 268.6h.2v1h-.2M115.3 268.6v1M118.5 279.8l3.3-.5v1zM118.5 279.8h3.6M175.6 277h20.5"/>
<path d="M178.3 273.7h1l-.5 3.3zM194.8 264.6h1.5M195.8 275.5a1.51 1.51 0 0 0 1.5 1.5M195.8 263.6h1M195.8 263.6v1M196.3 264.6h.7l2 2v3.5a.75 .75 0 0 0 .8 .8 .75 .75 0 0 0 .7-.8M196.3 264.6v10.9M196.3 275.5h108.5M196.8 275.5l.2 .4 .3 .1M196.8 263.6v1M197.3 275.5v1.5M197.3 277h106.4"/>
<path d="M200.5 269.6h.3M200.5 269.6v.5M200.5 270.1h100M200.8 268.6h-.3v1M200.8 268.6v1M200.8 268.6h99.5M200.8 269.6h99.5M299.5 272.9l1.3 3-1 .3zM299.5 272.9l2.6 9.7h58M300.3 269.6h.2M300.3 268.6h.2v1M300.3 268.6v1"/>
<path d="M300.5 269.6v.5M303.7 275.5v1.5M304.2 275.5l-.1 .4-.4 .1M304.2 263.6h1M304.2 263.6v1M304.8 264.6l-.8 .1-1.9 1.9-.1 3.5a.75 .75 0 0 1-.7 .8 .75 .75 0 0 1-.8-.8M304.8 264.6h1.5M304.8 264.6v10.9M305 277h19.4M305.2 275.5a1.51 1.51 0 0 1-1.5 1.5M305.2 263.6v1M320.7 273.7h1l-.5 3.3z"/>
<path d="M355.3 275.6l-1.6 4M6.3 287.9h3.1M207.9 298.9h6.4M211 298.4l3.3 .5-3.3 .5zM214.3 295.7v12.9M226.8 298.9l3.3-.5v1zM226.8 295.7v12.9M226.8 298.9h6.3M259.3 298.5h-6.3l-1.4 15.4M260.2 296.3h17.9v6.4h-17.9zM263.2 297.6h5.2l-2 3.5h-5.2zM269 296.3v6.4"/>
<path d="M549.4 287.9h3M166.4 305.3h6.4v6.5M169.6 313.8h26.5M169.6 311.8h29.9M172.3 308.5h1l-.5 3.3zM172.8 313.8l.5 3.3h-1zM172.8 313.8v6.3M194.8 315v.3M194.8 310.2v.1M194.8 309.8v.4M194.8 310.3v4.7M194.8 315.3v11"/>
<path d="M194.8 315.3h1M194.8 315h.1M194.8 310.3h1M194.8 310.2h.1M194.8 309.8h.1M194.9 309.8h-.1M195.8 310.3v3.6M195.8 315.3v11M196.3 313.8a1.51 1.51 0 0 0-1.5 1.5M196.3 314.8l-.4 .1-.1 .4M196.3 308.8a1.51 1.51 0 0 0-1.5 1.5M196.3 309.8l-.4 .1-.1 .4"/>
<path d="M196.3 313.8h108.5M196.3 309.8h1.1M196.3 308.8v1M196.3 313.8v1M196.3 314.8h1M196.3 308.8h1.1M197.3 318.8h-1.5v7.5h1.5M197.3 313.8v1.5M197.3 315.3v11M197.3 315.3h106.4M197.4 309.8h.2M197.4 308.8h.2"/>
<path d="M197.4 308.8v1M197.6 309.8h.8M197.6 308.8v1M197.6 308.8h.8M198.4 308.8v1M200.5 313.3v.5M200.5 313.3v-1.3l.3-.2h99.5l.2 .2v1.3M200.5 313.3h100M214.3 311.8v-2l1.1-1h10.4l1 1v2M274.3 311.8v-2l1.1-1h10.4l1 1v2M300.5 313.3v.5M302.7 308.8v1"/>
<path d="M302.7 309.8h.8M302.7 308.8h.8M303.5 309.8h.2M303.5 308.8h.2M303.5 308.8v1M303.7 309.8h1.1M303.7 308.8v1M303.7 308.8h1.1M303.7 318.8h1.5v7.5h-1.5M303.7 313.8v1.5M303.7 315.3v11M303.7 314.8h1.1"/>
<path d="M304.8 313.8a1.51 1.51 0 0 1 1.5 1.5M304.8 314.8l.3 .1 .2 .4M304.8 309.8l.3 .1 .2 .4M304.8 308.8a1.51 1.51 0 0 1 1.5 1.5M304.8 308.8v1M304.8 313.8v1M305.3 310.3v3.6M305.3 315.3v11M305.3 315.3h1M305.3 310.3h1M306.1 313.8h55.4M306.1 309.8h25.4"/>
<path d="M306.2 309.8h.1M306.3 315h.1M306.3 310.2h.1M306.3 315v.3M306.3 310.2v.1M306.3 309.8h.1M306.3 309.8v.4M306.3 310.3v4.7M306.3 315.3v11M327.8 306.5h1l-.5 3.3zM328.3 313.8l.5 3.3h-1zM328.3 313.8v6.3"/>
<path d="M334.6 301.1h-6.3v8.7M357.8 310.5h1l-.5 3.3zM358.3 307.4v6.4M168.2 334l-1.6 4M194.8 326.3a1.51 1.51 0 0 0 1.5 1.5M194.8 326.3h1M195.8 326.3l.1 .3 .4 .2M196.3 327.8h4.9M196.3 326.8v1M196.3 326.8h4.9M197.3 326.3h106.4M201.2 326.8h.2"/>
<path d="M201.2 327.8h.2M201.2 326.8v1M201.4 327.8h1.8M201.4 326.8h1.8M201.4 326.8v1M203.2 326.8h.1M203.2 327.8h.1M203.2 326.8v1M203.3 326.8h.1M203.3 327.8h.1M203.3 326.8v1M203.4 327.8h8.8"/>
<path d="M203.4 326.8h8.8M203.4 326.8v1M204.7 323.9l-1.2 3.1-.9-.5zM204.7 323.9l-8.4 14.6h-5.5M205.5 323.8v30.9M212.2 326.8v1M220.5 339.5l3.3-.5v1zM220.5 323.8v18.9M220.5 339.5h12.6M234.5 336.2l1.2-.9 1.8-.5h26.3a4.8 4.8 0 0 1 4.8 4.7 4.8 4.8 0 0 1-4.8 4.8h-26a4.8 4.8 0 0 1-4.4-3 4.8 4.8 0 0 1 1.1-5.1zM268.6 339.5h11.9M277.2 339l3.3 .5-3.3 .5z"/>
<path d="M280.5 323.8v18.9M288.8 326.8v1M288.8 327.8h8.2M288.8 326.8h8.2M295.5 323.8v30.9M297 326.8h.1M297 326.8v1M297 327.8h.1M297.1 327.8h1.9M297.1 326.8h1.9M297.1 326.8v1M299 326.8h.2"/>
<path d="M299 327.8h.2M299 326.8v1M299.2 327.8h5.6M299.2 326.8h5.6M299.2 326.8v1M304.8 326.8v1M305.3 326.3l-.2 .3-.3 .2M305.3 326.3h1M306.1 327.8h55.4M306.3 326.3a1.51 1.51 0 0 1-1.5 1.5M358.3 327.8l.5 3.3h-1zM358.3 327.8v6.3"/>
<path d="M6.3 359.8h3.1M205.5 351.5l3.3-.5v1zM205.5 351.5h27.6M234.5 348.2l1.2-.9 1.8-.5h26.3a4.8 4.8 0 0 1 4.8 4.7 4.8 4.8 0 0 1-4.8 4.8h-26a4.8 4.8 0 0 1-4.4-3 4.8 4.8 0 0 1 1.1-5.1zM268.6 351.5h26.9M292.2 351l3.3 .5-3.3 .5zM549.4 359.8h3M444 384h105.4M444 387.9h105.4M444 380.2v42.2M444 395.5h42.7M444 391.7h105.4"/>
<path d="M469.1 380.2v15.3M486.7 380.2v42.2M549.4 380.2h-154.2v42.2M395.3 407.1h48.7M444 413.3h42.7M472.5 416.3l12.1-2v6.9l-12.1-2zM481 404.5h.9M481 403.6h.9M481 407h.9M481 406.1h.9M481 409.6h.9M481 408.7h.9"/>
<path d="M481 412.1h.9M481 411.2h.9M481.5 403.2v.8M481.5 405.7v.9M481.5 408.2v.9M481.5 410.8v.9M486.7 418.6h62.7M486.7 411h62.7M497.3 411v7.6M518 418.6v3.8M538.7 411v7.6M69.8 422.4v3"/>
<path d="M139.7 422.4v3M209.5 422.4v3M279.4 422.4v3M279.4 422.4l.5 1.8h-1zM279.4 422.4l.3 1.8M279.4 422.4l-.3 1.8M349.2 422.4v3M419.1 422.4v3M488.9 422.4v3"/>
<circle cx="205.5" cy="55.9" r="1.63"/>
<circle cx="220.5" cy="55.9" r="1.38"/>
<circle cx="280.5" cy="55.9" r="1.38"/>
<circle cx="295.5" cy="55.9" r="1.63"/>
<circle cx="65.2" cy="119.8" r="1.41"/>
<circle cx="69.8" cy="124.9" r="1.41"/>
<circle cx="92.4" cy="123.7" r=".4"/>
<circle cx="108.3" cy="129.4" r="2.33"/>
<circle cx="108.3" cy="129.4" r="1.33"/>
<circle cx="206.5" cy="129.4" r="1.81"/>
<circle cx="294.5" cy="129.4" r="1.81"/>
<circle cx="201.8" cy="174.6" r=".75"/>
<circle cx="299.3" cy="174.6" r=".75"/>
<circle cx="201.8" cy="272.1" r=".75"/>
<circle cx="299.3" cy="272.1" r=".75"/>
<circle cx="354.5" cy="277.6" r="1.41"/>
<circle cx="167.4" cy="336" r="1.41"/>
<circle cx="205.5" cy="322.5" r="1.63"/>
<circle cx="220.5" cy="322.5" r="1.37"/>
<circle cx="280.5" cy="322.5" r="1.37"/>
<circle cx="295.5" cy="322.5" r="1.63"/>
<circle cx="465.5" cy="417.8" r="1.27"/>
<circle cx="465.5" cy="417.8" r="3"/>
</g>
<path d="M461.7 417.8h7.6" fill="none" stroke="#000" stroke-width=".28" stroke-dasharray="15.2 1.3 1.3 1.3" stroke-dashoffset="13.3"/>
<path d="M465.5 413.8v7.9" fill="none" stroke="#000" stroke-width=".28" stroke-dasharray="15.2 1.3 1.3 1.3" stroke-dashoffset="13.2"/>
<path d="M471.4 417.8h14.2" fill="none" stroke="#000" stroke-width=".28" stroke-dasharray="15.2 1.3 1.3 1.3" stroke-dashoffset="10.1"/>
<g fill="#000">
<path d="M106.9 268.5a.34 .34 0 0 0 .1 .5 .34 .34 0 0 0 .5-.1 .34 .34 0 0 0-.2-.5l-.1 .3 .1-.3zM251.3 313.6v.4l.2 .2 .1-.3-.1 .3a.34 .34 0 0 0 .4-.4 .34 .34 0 0 0-.6-.2zM432.4 205a.34 .34 0 0 0 .2 .6 .34 .34 0 0 0 .4-.4 .34 .34 0 0 0-.6-.2l.2 .3z"/>
<path d="M299.5 272.9l.3 3.3 1-.3zM178.8 121.1l.5 3.3h-1zM178.3 273.7h1l-.5 3.3zM212.3 116.2l3.3-.5v1zM285.5 115.7l3.3 .5-3.3 .5zM257.8 184.9l3.3-.5v1zM240 184.4l3.3 .5-3.3 .5zM206.5 105.1l3.3-.5v1.1zM291.2 104.6l3.3 .5-3.3 .6zM321.2 148.7l.5 3.3h-1zM320.7 273.7h1l-.5 3.3zM303 95l3.3 .5-3.3 .5zM194.8 95.5l3.3-.5v1zM128.4 134.6l.5 3.3h-1zM127.9 117.8h1l-.5 3.3zM118.5 279.8l3.3-.5v1zM110.2 279.3l3.3 .5-3.3 .5zM104.5 126.6l-.5 .9 3.1 1.2zM110.2 160.8l3.3 .5-3.3 .5zM118.5 161.3l3.3-.5v1zM131 130.6l.5 3.3h-1zM130.5 124.8h1l-.5 3.3zM117.5 107.6l3.3-.5v1zM110.2 107.1l3.3 .5-3.3 .5zM96.2 137.7l3.3 .5-3.3 .5zM117.5 138.2l3.3-.5v1zM211 298.4l3.3 .5-3.3 .5zM226.8 298.9l3.3-.5v1zM357.8 310.5h1l-.5 3.3zM358.3 327.8l.5 3.3h-1zM204.7 323.9l-2.1 2.6 .9 .5zM172.8 313.8l.5 3.3h-1zM172.3 308.5h1l-.5 3.3zM328.3 313.8l.5 3.3h-1zM327.8 306.5h1l-.5 3.3zM220.5 339.5l3.3-.5v1zM277.2 339l3.3 .5-3.3 .5zM205.5 351.5l3.3-.5v1zM292.2 351l3.3 .5-3.3 .5z"/>
</g>
<text font-size="7.1" x="17.1" y="369.8">NOTE: CRITICAL DIMENSIONS ARE SHOWN CIRCLED.</text>
<g font-size="4.8">
<text x="490.7" y="417.9">C</text>
<text x="542.9" y="417.9">1</text>
</g>
<g font-size="4.2">
<text x="244.3" y="97.1">223.03</text>
<text x="90.5" y="106.7">+0.10</text>
<text x="238.9" y="106.5">176.00</text>
<text x="251.8" y="104.2">+0.20</text>
<text x="82.3" y="108.9">8.00</text>
<text x="91.1" y="110.8">-0.10</text>
<text x="135.9" y="112.8">27.00</text>
<text x="252.4" y="108.3">-0.20</text>
<text x="244.3" y="117.8">153.03</text>
<text x="67.5" y="121.3">5.30 THRU</text>
<text x="143.3" y="123.4">5.00</text>
<text x="151.5" y="121.1">+0.05</text>
<text x="152.1" y="125.2">-0.05</text>
<text x="72.9" y="131.5">2X</text>
<text x="73.3" y="126.4">9.30 X 90</text>
<text x="80.8" y="139.8">36.02</text>
<text x="138.7" y="162.9">10.00</text>
<text x="246.6" y="186.5">29.0</text>
<text x="173.5" y="204.9">311.8</text>
<text x="314.7" y="214.9">256.75</text>
<text x="448.6" y="218.7">*SPOT WELD BOTH SIDES OF</text>
<text x="448.6" y="222.9">PART ON INWARD FOLDED TAB</text>
<text x="123.2" y="281.4">10.00</text>
<text x="356.8" y="279.2">3.00 THRU</text>
<text x="30.7" y="282.8">*SPOT WELD BOTH SIDES OF</text>
<text x="30.7" y="287">PART ON INWARD FOLDED TAB</text>
<text x="361.7" y="284.2">4X</text>
<text x="327.7" y="289.3">TAP HOLE FOR M4 MACHINE THREAD</text>
<text x="123.1" y="299">4.00</text>
<text x="132.7" y="296.8">0.00</text>
<text x="106.9" y="305.9">BEND TAB LONGER THAN</text>
<text x="131.3" y="300.9">-0.10</text>
<text x="217.5" y="300.5">25.0</text>
<text x="270.6" y="301.1">.10</text>
<text x="279.5" y="301.1">PART FLATNESS</text>
<text x="335.8" y="302.5">8.00</text>
<text x="344" y="300.2">+0.10</text>
<text x="346.6" y="304.3">0.00</text>
<text x="97.6" y="311">5MM MACHINE DOWN TO 3.8 MM</text>
<text x="129.5" y="316">2X</text>
<text x="353" y="322.4">28.02</text>
<text x="169.7" y="337.6">6.50 THRU</text>
<text x="239" y="340.9">120.00</text>
<text x="251.9" y="338.6">+0.15</text>
<text x="174.6" y="342.6">2X</text>
<text x="252.5" y="342.7">-0.15</text>
<text x="239" y="352.9">180.00</text>
<text x="251.9" y="350.6">+0.20</text>
<text x="252.5" y="354.7">-0.20</text>
</g>
<g font-size="3.5">
<text x="19.9" y="379.5">NOTES (UNLESS OTHERWISE SPECIFIED):</text>
<text x="19.9" y="386.6">1.</text>
<text x="29.9" y="386.6">PART TO BE SHEET METAL</text>
<text x="19.9" y="390.1">2.</text>
<text x="19.9" y="393.6">3.</text>
<text x="29.9" y="390.1">MATERIAL: ALUMINUM 6061 SHEET</text>
<text x="29.9" y="393.6">COLOR: N/A</text>
<text x="19.9" y="397.2">4.</text>
<text x="19.9" y="400.7">5.</text>
<text x="29.9" y="397.2">FINISH: N/A</text>
<text x="29.9" y="400.7">PART TO BE FREE OF ALL DENTS, DEFECTS, SCRATCHES, OIL AND DEBRIS.</text>
<text x="19.9" y="404.2">6.</text>
<text x="19.9" y="407.8">7.</text>
<text x="29.9" y="404.2">USE SUPPLIED 3D DATA FILES FOR TOOLING; DRAWING PROVIDED FOR REFERENCE.</text>
<text x="29.9" y="407.8">ALL GATES TO BE INTERNAL ON PART AS NOTED</text>
</g>
<g font-size="3.2">
<text x="34.6" y="9.1">1</text>
<text x="103.8" y="9.1">2</text>
<text x="173" y="9">3</text>
<text x="244.3" y="9.2">4</text>
<text x="314.9" y="9.1">5</text>
<text x="6.8" y="35.2">F</text>
<text x="7" y="107.6">E</text>
<text x="550" y="107.6">E</text>
<text x="6.9" y="179.3">D</text>
<text x="550" y="179.5">D</text>
<text x="7" y="251.3">C</text>
<text x="550.1" y="251.5">C</text>
<text x="550.1" y="324">B</text>
<text x="6.9" y="324">B</text>
<text x="7" y="396.4">A</text>
<text x="550.2" y="396.3">A</text>
<text x="395.8" y="402.8">631 Hicks St., Brooklyn, NY 11231</text>
<text x="34.4" y="425.2">1</text>
<text x="104" y="425.2">2</text>
<text x="173.3" y="425.2">3</text>
<text x="244" y="425.2">4</text>
<text x="314.9" y="425.2">5</text>
<text x="382.7" y="425.2">6</text>
<text x="451.8" y="425.2">7</text>
<text x="522.8" y="425.2">8</text>
</g>
<g font-size="3.1">
<text x="508.7" y="386.9">1844</text>
<text x="494" y="402.7">Internal - Build Platform Base</text>
<text x="409.7" y="410.5">CONFIDENTIAL</text>
<text x="498.1" y="416.6">1844_022_rev_07</text>
<text x="496.9" y="421.7">SCALE 1:2</text>
<text x="524.6" y="421.7">SHEET 1 OF 1</text>
</g>
<g font-size="2.8">
<text x="468.1" y="14.2">REVISIONS</text>
<text x="401.9" y="21.3">REV.</text>
<text x="452.2" y="21.3">DESCRIPTION</text>
<text x="518.6" y="21.3">DATE</text>
<text x="532.7" y="21.3">APPROVED</text>
<text x="404.1" y="27.9">1</text>
<text x="409.5" y="27.9">INITIAL RELEASE OF DRAWING</text>
<text x="516.9" y="27.9">2/21/14</text>
<text x="538.2" y="27.9">RJT</text>
<text x="404.1" y="34.5">2</text>
<text x="409.5" y="34.5">PART RELEASED FOR TOOLING</text>
<text x="517.7" y="34.5">3/6/14</text>
<text x="538.2" y="34.5">RJT</text>
<text x="404.1" y="41.1">3</text>
<text x="409.5" y="41.1">MODIFIED CRITICAL AND UNSPECIFIED TOLERANCES</text>
<text x="517.7" y="41.1">4/7/14</text>
<text x="538.2" y="41.1">RJT</text>
<text x="404.1" y="47.7">4</text>
<text x="409.5" y="47.7">REMOVED THREE HOLES ON TOP SURFACE</text>
<text x="516.9" y="47.7">8/27/14</text>
<text x="538.2" y="47.7">RJT</text>
<text x="404.1" y="54.3">5</text>
<text x="409.5" y="54.3">REDUCED HEIGHT OF 3 BENT TABS</text>
<text x="516.9" y="54.3">9/02/14</text>
<text x="538.2" y="54.3">RJT</text>
<text x="404.1" y="60.9">6</text>
<text x="409.5" y="60.9">FURTHER REDUCED HEIGHT OF 3 BENT TABS</text>
<text x="516.9" y="60.9">9/04/14</text>
<text x="538.2" y="60.9">RJT</text>
<text x="404.1" y="67.5">7</text>
<text x="409.5" y="67.5">REVERTED 3 BENT TABS' HEIGHT TO 4MM</text>
<text x="516.9" y="67.5">9/08/14</text>
<text x="538.2" y="67.5">RJT</text>
</g>
<g font-size="2.4">
<text x="444.8" y="383.2">ENGINEERED</text>
<text x="487.3" y="383.2">PREPARED FOR</text>
<text x="444.8" y="387">DRAWN</text>
<text x="487.3" y="386.9">PROJECT</text>
<text x="444.8" y="394.6">APPROVED</text>
<text x="444.8" y="390.8">CHECKED</text>
<text x="487.2" y="394.6">PART NAME</text>
<text x="487.2" y="390.8">JOB NUMBER</text>
<text x="444.9" y="400.9">OTHERWISE SPECIFIED. DO NOT SCALE.</text>
<text x="449.1" y="398.6">DIMENSIONS ARE IN MM UNLESS</text>
<text x="444.8" y="404.4">UNSPECIFIED</text>
<text x="444.8" y="406.7">TOLERANCES Over 6 up to 30</text>
<text x="459.9" y="404.5">Over 3 up to 6</text>
<text x="482.2" y="404.5">.1</text>
<text x="482.2" y="407">.2</text>
<text x="399.2" y="413.6">UNAUTHORIZED USE, DISTRIBUTION, OR</text>
<text x="459.9" y="409.6">Over 30 up to 120</text>
<text x="459.9" y="412.1">Over 120 up to 400</text>
<text x="482.2" y="409.6">.3</text>
<text x="482.2" y="412.1">.5</text>
<text x="490" y="413.4">SIZE</text>
<text x="498.1" y="413.4">PART NUMBER</text>
<text x="539.3" y="413.4">REVISION</text>
<text x="397.1" y="416.1">REPRODUCTION OF THIS DESIGN, DRAWING,</text>
<text x="397.4" y="418.7">OR INFORMATION IS STRICTLY PROHIBITED.</text>
<text x="448.1" y="418.9">ANGLE</text>
<text x="448.4" y="416.6">THIRD</text>
<text x="408" y="421.2">ALL RIGHTS RESERVED.</text>
<text x="445" y="421.2">PROJECTION</text>
</g>
</svg>
